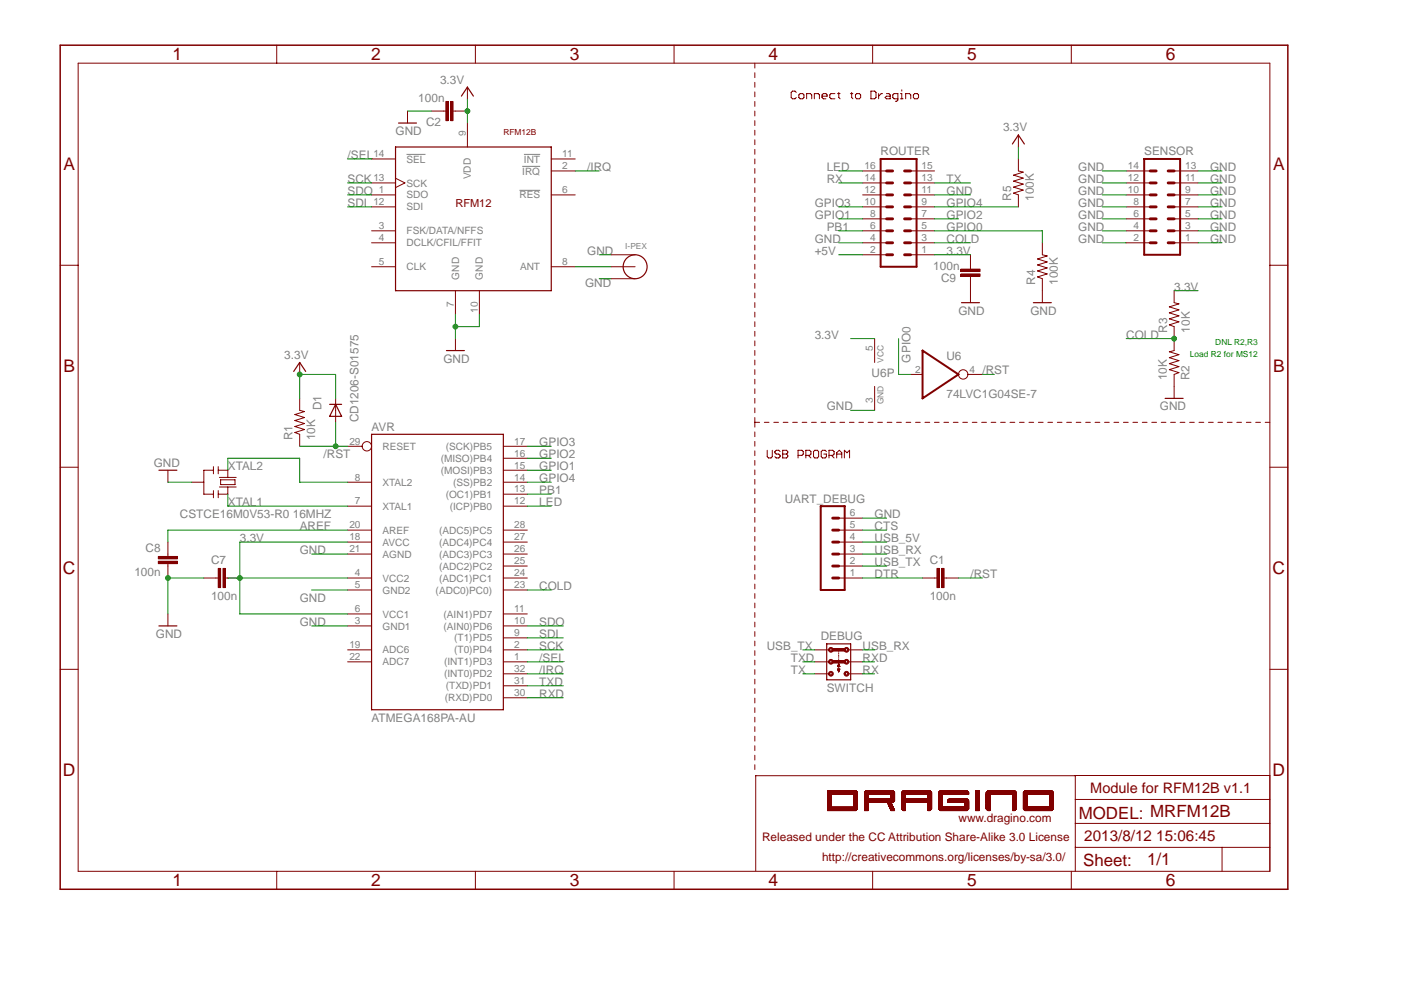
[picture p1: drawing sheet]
<svg xmlns="http://www.w3.org/2000/svg" width="297mm" height="210mm" viewBox="0 0 297 210" stroke-linecap="round" stroke-linejoin="round" font-family="sans-serif">
<path d="M86.2 32.7h4M110.7 35.3h3.8M111.1 32.7h3.4M110.1 40.4h4.4" fill="none" stroke="#808080" stroke-width=".21"/>
<g fill="none" stroke="#800000" stroke-width=".21">
<path d="M16.6 13.4h252.6v171.4h-252.6zM58.7 9.6v3.8M100.8 9.6v3.8M142.9 9.6v3.8M160 13.4v1M160 15.4v1.1M160 17.5v1M160 19.5v1M168.8 19.6l-.3-.3h-.5l-.3 .3v1.1l.3 .3h.5l.3-.3M169.6 19.9h.6l.3 .2v.6l-.3 .3h-.6l-.2-.3v-.6zM177 19.9h-.8l-.3 .2v.6l.3 .3h.8M177.6 19.9h.5"/>
<path d="M177.8 19.6v1.1l.3 .3M180.3 19.9h.5M180.6 19.6v1.1l.2 .3M184.7 19.3h.8l.2 .3v1.1l-.2 .3h-.8zM185 9.6v3.8M186.3 19.9v1.1M187.1 19.9h-.3l-.5 .5M187.9 19.9h.6l.2 .2v.9h-.8l-.2-.3 .2-.3h.8M190.9 19.9h.3v1.1M191.2 19v.3M227.1 9.6v3.8M160 21.5v1.1"/>
<path d="M160 23.6v1M160 25.6v1M160 27.6v1.1M160 29.7v1M160 31.7v1M160 33.7v1.1M160 35.8v1M160 37.8v1M160 39.8v1M171 21v-1.1h.8l.3 .2v.9M172.7 21v-1.1h.8l.2 .2v.9M174.3 20.4h1.1v-.3l-.3-.2h-.5l-.3 .2v.6l.3 .3h.5"/>
<path d="M181.4 20.1l.2-.2h.6l.3 .2v.6l-.3 .3h-.6l-.2-.3zM190.4 21h-.8l-.3-.3v-.6l.3-.2h.8v1.3l-.3 .3h-.3M190.9 21h.6M192 21v-1.1h.8l.3 .2v.9M193.7 20.1l.2-.2h.6l.3 .2v.6l-.3 .3h-.6l-.2-.3zM12.8 56.3h3.8M160 41.8v1.1M160 43.9v1M160 45.9v1M160 47.9v1.1M160 50v1M160 52v1"/>
<path d="M160 54v1.1M160 56v1.1M160 58.1v1M269.2 56.3h3.8M160 60.1v1.1M160 62.1v1.1M160 64.2v1M160 66.2v1M160 68.2v1.1M160 70.3v1M160 72.3v1M160 74.3v1.1"/>
<path d="M160 76.4v1M160 78.4v1M12.8 99.1h3.8M35.6 99.7v2.6M45.3 99v1.5M45.3 99.7h-2.1v5.1h2.1M46.3 99.7h2v1.6M46.3 99v1.5M73.7 94.7h3.1M106.7 99.7h5.1M106.7 97.2h5.1M106.7 94.7h5.1"/>
<path d="M160 89.6h1.1M160 80.4v1M160 82.5v1M160 84.5v1M160 86.5v1M160 88.6v2M160 91.6v1M160 93.6v1M160 95.6v1M160 97.7v1M160 99.7v1M162 89.6h1"/>
<path d="M162.7 95.5v1.4l.2 .2h.6l.2-.2v-1.4M164.1 89.6h1M165.4 95.8l-.3-.3h-.5l-.3 .3v.2l.3 .3h.5l.3 .3v.3l-.3 .2h-.5l-.3-.2M165.9 95.5h.8l.3 .3v.2l-.3 .3 .3 .3v.3l-.3 .2h-.8zM165.9 96.3h.8M166 89.6h1.1M168.1 89.6h1M169.2 96.6h.8l.3-.3v-.5l-.3-.3h-.8v1.6M170.1 89.6h1M170.9 96.6h.8l.2-.3v-.5l-.2-.3h-.8v1.6M171.4 96.6l.5 .5M172.1 89.6h1"/>
<path d="M172.5 95.8l.3-.3h.5l.3 .3v1.1l-.3 .2h-.5l-.3-.2zM174.1 89.6h1M175.2 95.8l-.3-.3h-.5l-.3 .3v1.1l.3 .2h.5l.3-.2v-.6h-.5M175.8 96.6h.8l.2-.3v-.5l-.2-.3h-.8v1.6M176.1 89.6h1M176.3 96.6l.5 .5M177.4 96.3h1.1M177.4 97.1v-1.1l.5-.5 .6 .5v1.1M178.1 89.6h1M179 97.1v-1.6l.6 .5 .5-.5v1.6M180.1 89.6h1M182.1 89.6h1"/>
<path d="M184.1 89.6h1M186.1 89.6h1M188.1 89.6h1M190.1 89.6h1M192.1 89.6h1M194.1 89.6h1M196.1 89.6h1M198.1 89.6h1M200.1 89.6h1M202.1 89.6h1M204.1 89.6h1M206.1 89.6h1"/>
<path d="M208.1 89.6h1M210.1 89.6h1M212.1 89.6h1M214.1 89.6h1.1M216.2 89.6h.9M218.2 89.6h1M220.2 89.6h1M222.2 89.6h1M224.2 89.6h1M226.2 89.6h1M228.2 89.6h1M230.2 89.6h1"/>
<path d="M232.2 89.6h1M234.2 89.6h1M236.2 89.6h1M238.2 89.6h1M240.2 89.6h1M242.2 89.6h1M244.2 89.6h1M246.2 89.6h1M248.2 89.6h1M250.2 89.6h1M252.2 89.6h1M254.2 89.6h1"/>
<path d="M256.2 89.6h1M258.2 89.6h1M260.2 89.6h1M262.2 89.6h1M264.2 89.6h1M266.2 89.6h1M268.2 89.6h1M269.2 99.1h3.8M40.7 102.3h2.5M45.3 104.1v1.5M46.3 104.1v1.5M46.5 103.3h3.6"/>
<path d="M46.5 101.3h3.6M46.8 101.8h3v1h-3zM48.3 103.3v1.5h-2M73.7 102.3h5.1M73.7 117.5h5.1M73.7 115h5.1M73.7 112.4h5.1M73.7 107.4h5.1M106.7 104.8h5.1M106.7 102.3h5.1M106.7 117.5h5.1M106.7 115h5.1"/>
<path d="M106.7 112.4h5.1M106.7 107.4h5.1M160 101.7v1M160 103.7v1M160 105.7v1M160 107.7v1.1M160 109.7v1.1M160 111.8v1M160 113.8v1M160 115.8v1M160 117.8v1.1M160 119.8v1.1"/>
<path d="M45.8 122.6h.5M47.8 122.6h.5M73.7 125.1h5.1M73.7 122.6h5.1M73.7 132.8h5.1M73.7 130.2h5.1M73.7 137.8h5.1M106.7 125.1h5.1M106.7 122.6h5.1M106.7 120.1h5.1M106.7 132.8h5.1M106.7 130.2h5.1"/>
<path d="M106.7 137.8h5.1M106.7 135.3h5.1M160 121.9v1M160 123.9v1M160 125.9v1M160 127.9v1M160 129.9v1.1M160 132v1M160 134v1M160 136v1M160 138v1M12.8 142h3.8"/>
<path d="M73.7 140.4h5.1M106.7 142.9h5.1M106.7 140.4h5.1M106.7 148h5.1M106.7 145.5h5.1M160 140v1M160 142v1M160 144.1v1M160 146.1v1M160 148.1v1M160 150.1v1M160 152.1v1"/>
<path d="M160 154.1v1.1M160 156.1v1.1M160 158.2v1M269.2 142h3.8M160 160.2v1M160 162.2v1M228 179.7h41.2M228 174.6h41.2M228 169.6h41.2M228 164.5h-67.8v20.2M259.1 179.7v5.1M58.7 184.8v3.8"/>
<path d="M100.8 184.8v3.8M142.9 184.8v3.8M185 184.8v3.8M227.1 184.8v3.8M228 184.8v-20.3h41.2v20.3"/>
<circle cx="77.8" cy="94.7" r="1"/>
</g>
<path d="M33.7 99.7h3.8M78.8 92.1h27.9v58.4h-27.9z" fill="none" stroke="#800000" stroke-width=".25"/>
<path d="M12.8 9.6h260.2v179h-260.2z" fill="none" stroke="#800000" stroke-width=".32"/>
<path d="M46.3 120.6h.5v4h-.5z" fill="#800000"/>
<path d="M46.3 120.6h.5v4h-.5z" fill="none" stroke="#800000" stroke-width=".21"/>
<path d="M47.3 120.6h.5v4h-.5z" fill="#800000"/>
<g fill="none" stroke="#800000" stroke-width=".21">
<path d="M78.8 38.8h5.1M78.8 33.7h5.1M83.9 37.8l1.9 1-1.9 1M99.1 26.1v5.1M116.9 36.3h5.1M116.9 33.7h5.1M182.9 38.8h5.1M182.9 36.3h5.1M193.1 38.8h5M193.1 36.3h5M238.8 38.8h5.1M238.8 36.3h5.1"/>
<path d="M248.9 38.8h5.1M248.9 36.3h5.1M78.8 51.5h5.1M78.8 49h5.1M78.8 43.9h5.1M78.8 41.3h5.1M78.8 56.6h5.1M116.9 41.3h5.1M116.9 56.6h5.1M182.9 51.5h5.1M182.9 49h5.1M182.9 46.4h5.1"/>
<path d="M182.9 43.9h5.1M182.9 41.3h5.1M182.9 54h5.1M193.1 51.5h5M193.1 49h5M193.1 46.4h5M193.1 43.9h5M193.1 41.3h5M193.1 54h5M205.8 56.6v.5M205.8 58.6v.5M238.8 51.5h5.1"/>
<path d="M238.8 49h5.1M238.8 46.4h5.1M238.8 43.9h5.1M238.8 41.3h5.1M248.9 51.5h5.1M248.9 49h5.1M248.9 46.4h5.1M248.9 43.9h5.1M248.9 41.3h5.1M96.6 61.7v5M101.6 61.7v5M193.1 79.4h2.5"/>
<path d="M205.2 79.4h3.1M43.2 122.6h2.6M47.3 120.6h.5v4h-.5zM48.3 122.6h2.5M175.4 169.4h.8M175.4 170.2h.8M175.4 171.5h6.4M175.4 171.4h6.4M175.4 171.3h6.4M175.4 171.2h6.4M175.4 171.1h.8M175.4 171h.8"/>
<path d="M175.4 170.9h.8M175.4 170.8h.8M175.4 170.7h.8M175.4 170.6h.8M175.4 170.5h.8M175.4 170.4h.8M175.4 170.3h.8M175.4 170.1h.8M175.4 170h.8M175.4 169.9h.8M175.4 169.8h.8M175.4 169.7h.8"/>
<path d="M175.4 169.6h.8M175.4 169.5h.8M175.4 169.3h.8M175.4 169.2h.8M175.4 169.1h.8M175.4 169h.8M175.4 168.9h.8M175.4 168.8h.8M175.4 168.7h.8M175.4 168.6h.8M175.4 168.5h.8M175.4 168.4h6.4"/>
<path d="M175.4 168.3h6.4M175.4 168.2h6.4M175.4 168.1h6.4M175.4 168h6.4M175.4 168h6.3M175.4 167.9h6.3M175.4 167.9h6.2M175.4 167.8h6.2M175.4 167.7l6.1 .1M175.5 171.1l.7 .1zM175.9 171.1v.1M176.1 171.1v.1"/>
<path d="M176.2 168.5v2.7M181.1 169.4h.7M181.1 170.2h.7M181.1 171.1h.7M181.1 171h.7M181.1 170.9h.7M181.1 170.8h.7M181.1 170.7h.7M181.1 170.6h.7M181.1 170.5h.7M181.1 170.4h.7M181.1 170.3h.7"/>
<path d="M181.1 170.1h.7M181.1 170h.7M181.1 169.9h.7M181.1 169.8h.7M181.1 169.7h.7M181.1 169.6h.7M181.1 169.5h.7M181.1 169.3h.7M181.1 169.2h.7M181.1 169.1h.7M181.1 169h.7M181.1 168.9h.7"/>
<path d="M181.1 168.8h.7M181.1 168.7h.7M181.1 168.6h.7M181.1 168.5h.7M181.1 168.5v2.7M181.5 167.7l.3 .4M181.5 167.7h-6.1v4.2h6.1l.3-.3M181.5 171.9h-6.1M181.6 171.8l-6.2 .1M181.6 171.8h-6.2M181.6 171.7h-6.2M181.7 171.7h-6.3"/>
<path d="M181.8 171.6h-6.4M181.8 168.4l-6.4 .1M181.8 168.1v3.5M183.3 169.4h.3M183.3 169.4h.4M183.3 169.4l6.4 .1M183.3 171.9h.8M183.3 171.8h.8M183.3 171.7h.8M183.3 171.6h.8M183.3 171.5h.8M183.3 171.4h.8"/>
<path d="M183.3 171.3h.8M183.3 171.2h.8M183.3 171.1h.8M183.3 171h.8M183.3 170.9h.8M183.3 170.8h.8M183.3 170.7h.8M183.3 170.6h.8M183.3 170.5h.8M183.3 170.4h.8M183.3 170.3h.8M183.3 170.2h.8"/>
<path d="M183.3 169.8h6.4M183.3 169.7h6.4M183.3 169.6h6.4M183.3 169.5h6.4M183.3 169.3h.8M183.3 169.2h.8M183.3 169.1h.8M183.3 169h.8M183.3 168.9h.8M183.3 168.8h.8M183.3 168.7h.8M183.3 168.6h.8"/>
<path d="M183.3 168.5h.8M183.3 168.4h6.4M183.3 168.3h6.4M183.3 168.2h6.4M183.3 168.1h6.4M183.3 168h6.4M183.4 168h6.2M183.4 167.9h6.1M183.5 167.9h6M183.5 167.8h5.9M183.6 169.4h.3M183.6 169.4h.1"/>
<path d="M183.6 169.4v.1M183.6 167.8h5.8M183.6 169.4h.5M183.9 169.4h.1M184.1 168.5v1M184.1 169.3l-.8 .1M188.2 170.2l.7 1.7h.8l-.8-1.7M188.2 170.2l.8 .1M188.2 170.3h.8M188.3 170.4h.7M188.3 170.5h.7M188.3 170.5h.8"/>
<path d="M188.3 170.6h.8M188.4 170.7h.7M188.4 170.7l.8 .1M188.4 170.8h.8M188.4 170.8l.8 .1M188.5 170.9h.7M188.5 171h.8M188.5 171.1h.8M188.6 171.1h.7M188.6 171.2h.8M188.6 171.2l.8 .1M188.7 171.3h.7"/>
<path d="M188.7 171.3l.7 .1M188.7 171.4h.8M188.7 171.4l.8 .1M188.7 171.5h.8M188.8 171.6h.7M188.8 171.7h.8M188.8 171.8h.8M188.9 171.8h.7M188.9 171.9h.8M188.9 169.4h.8M188.9 168.5v1M188.9 169.3h.8"/>
<path d="M188.9 169.2h.8M188.9 169.1h.8M188.9 169h.8M188.9 168.9h.8M188.9 168.8h.8M188.9 168.7h.8M188.9 168.6h.8M188.9 168.5h.8M189.4 170.1l-6.1 .1M189.5 170.1h-6.2M189.5 170l-6.2 .1M189.6 170h-6.3"/>
<path d="M189.6 169.9h-6.3M189.7 168.1v1.8M189.7 168.1l-.4-.4h-5.7l-.3 .3v3.9h.8v-1.7M189.7 168.4l-6.4 .1M189.7 169.9l-.3 .3h-6.1M189.7 169.9h-6.4M191.2 168.1l.3-.4h5.7l.3 .4M191.2 169.4h.1M191.2 169.4l6.3 .1M191.2 171.6h.7M191.2 171.5h.7M191.2 171.4h.7"/>
<path d="M191.2 171.3h.7M191.2 171.2h.7M191.2 171.1h.7M191.2 171h.7M191.2 170.9h.7M191.2 170.8h.7M191.2 170.7h.7M191.2 170.6h.7M191.2 170.5h.7M191.2 170.4h.7M191.2 170.3h.7M191.2 170.2h.7"/>
<path d="M191.2 170.1h6.3M191.2 170h6.3M191.2 169.9h6.3M191.2 169.8h6.3M191.2 169.7h6.3M191.2 169.6h6.3M191.2 169.5h6.3M191.2 169.3h.7M191.2 169.2h.7M191.2 169.1h.7M191.2 169h.7M191.2 168.9h.7"/>
<path d="M191.2 168.8h.7M191.2 168.7h.7M191.2 168.6h.7M191.2 168.5h.7M191.2 168.4h6.3M191.2 168.3h6.3M191.2 168.2h6.3M191.2 168.1h6.3M191.2 168.1v3.5M191.2 168h6.3M191.2 171.7h.7M191.3 168h6.1"/>
<path d="M191.3 171.7h.6M191.3 167.9h6.1M191.3 171.8h.6M191.4 167.9h5.9M191.4 171.8h.5M191.4 167.8h5.9M191.4 171.9h.5M191.5 167.7l5.7 .1M191.6 169.4h.3h-.6M191.6 169.4h-.4M191.6 169.4h.3M191.6 169.4h.1"/>
<path d="M191.7 169.4h-.2M191.8 169.4h.1M191.9 170.2v1.7h-.4l-.3-.3M191.9 169.3l-.7 .1h.2M191.9 168.5v1M196.8 169.4h.7M196.8 170.2v1.7h.4l.3-.3M196.8 171.5h.7M196.8 171.4h.7M196.8 171.3h.7M196.8 171.2h.7M196.8 171.1h.7"/>
<path d="M196.8 171h.7M196.8 170.9h.7M196.8 170.8h.7M196.8 170.7h.7M196.8 170.6h.7M196.8 170.5h.7M196.8 170.4h.7M196.8 170.3h.7M196.8 170.2h.7M196.8 169.3h.7M196.8 169.2h.7M196.8 169.1h.7"/>
<path d="M196.8 169h.7M196.8 168.9h.7M196.8 168.8h.7M196.8 168.7h.7M196.8 168.6h.7M196.8 168.5h.7M196.8 168.5v1M197.2 171.9h-.4M197.3 171.8l-.5 .1M197.3 171.8h-.5M197.4 171.7h-.6M197.5 171.6h-.7"/>
<path d="M197.5 168.4l-6.3 .1M197.5 170.2h-6.3M197.5 168.1v3.5M199 168.1l.3-.4h5.7l.4 .4M199 169.4h.8M199 171.6l.4 .3h5.6l.4-.3M199 170.2h.8M199 171.6h6.4M199 171.5h6.4M199 171.4h6.4M199 171.3h6.4M199 171.2h6.4"/>
<path d="M199 171.1h.8M199 171h.8M199 170.9h.8M199 170.8h.8M199 170.7h.8M199 170.6h.8M199 170.5h.8M199 170.4h.8M199 170.3h.8M199 170.1h.8M199 170h.8M199 169.9h.8"/>
<path d="M199 169.8h.8M199 169.7h.8M199 169.6h.8M199 169.5h.8M199 169.3h.8M199 169.2h.8M199 169.1h.8M199 169h.8M199 168.9h.8M199 168.8h.8M199 168.7h.8M199 168.6h.8"/>
<path d="M199 168.5h.8M199 168.4h6.4M199 168.3h6.4M199 168.2h6.4M199 168.1h6.4M199 168.1v3.5M199 168h6.4M199 171.6h6.3M199.1 171.7h6.2M199.1 168h6.2M199.1 167.9h6.1M199.2 171.7h6"/>
<path d="M199.2 171.8h6M199.2 167.9h6M199.2 167.8h5.9M199.3 171.8h5.8M199.3 171.9h5.8M199.3 167.8h5.8M199.8 168.5v2.7M200.9 170.1h4.5M200.9 170h4.5M200.9 169.9h4.5M200.9 169.8v.4h4.5M200.9 169.8h4.5"/>
<path d="M200.9 169.7h4.4M201 169.7h4.3M201.1 169.6h4.1M201.2 169.5h3.9M201.2 169.5l-.3 .3M204.6 171.1h.8M204.6 171h.8M204.6 170.9h.8M204.6 170.8h.8M204.6 170.7h.8M204.6 170.6h.8M204.6 170.5h.8"/>
<path d="M204.6 170.4h.8M204.6 170.3h.8M204.6 170.2h.8M204.6 170.2v1M205 169.5l.4 .3M205.4 168.1v.3l-6.4 .1M205.4 169.8v1.8M206.9 167.7h.7v4.2h-.7zM206.9 169.4h.7M206.9 168.4h.7M206.9 170.2h.7M206.9 171.9h.7"/>
<path d="M206.9 171.8h.7M206.9 171.7h.7M206.9 171.6h.7M206.9 171.5h.7M206.9 171.4h.7M206.9 171.3h.7M206.9 171.2h.7M206.9 171.1h.7M206.9 171h.7M206.9 170.9h.7M206.9 170.8h.7M206.9 170.7h.7"/>
<path d="M206.9 170.6h.7M206.9 170.5h.7M206.9 170.4h.7M206.9 170.3h.7M206.9 170.1h.7M206.9 170h.7M206.9 169.9h.7M206.9 169.8h.7M206.9 169.7h.7M206.9 169.6h.7M206.9 169.5h.7M206.9 169.3h.7"/>
<path d="M206.9 169.2h.7M206.9 169.1h.7M206.9 169h.7M206.9 168.9h.7M206.9 168.8h.7M206.9 168.7h.7M206.9 168.6h.7M206.9 168.5h.7M206.9 168.3h.7M206.9 168.2h.7M206.9 168.1h.7M206.9 168h.7"/>
<path d="M206.9 167.9h.7M206.9 167.8h.7M206.9 167.7h.7M209.1 169.4h.8M209.1 170.2h.8M209.1 171.6h.8M209.1 171.5h.8M209.1 171.4h.8M209.1 171.3h.8M209.1 171.2h.8M209.1 171.1h.8M209.1 171h.8"/>
<path d="M209.1 170.9h.8M209.1 170.8h.8M209.1 170.7h.8M209.1 170.6h.8M209.1 170.5h.8M209.1 170.4h.8M209.1 170.3h.8M209.1 170.1h.8M209.1 170h.8M209.1 169.9h.8M209.1 169.8h.8M209.1 169.7h.8"/>
<path d="M209.1 169.6h.8M209.1 169.5h.8M209.1 169.3h.8M209.1 169.2h.8M209.1 169.1h.8M209.1 169h.8M209.1 168.9h.8M209.1 168.8h.8M209.1 168.7h.8M209.1 168.6h.8M209.1 168.5h.8M209.1 168.4h6.4"/>
<path d="M209.1 168.3h6.4M209.1 168.2h6.4M209.1 168.1h6.4M209.1 168.1v3.5M209.1 168h6.4M209.2 171.7h.7M209.2 168h6.2M209.3 171.7h.6M209.3 167.9h6M209.3 171.8h.6M209.4 171.8h.5M209.4 167.8h5.8"/>
<path d="M209.4 171.9h.5M209.4 167.7l5.8 .1M209.4 167.7h5.7l.4 .4M209.5 167.7l-.4 .4M209.9 168.5v3.4h-.4l-.4-.3M214.7 169.4h.8M214.7 168.5v3.4h.4l.4-.3M214.7 170.2h.8M214.7 171.5h.8M214.7 171.4h.8M214.7 171.3h.8M214.7 171.2h.8"/>
<path d="M214.7 171.1h.8M214.7 171h.8M214.7 170.9h.8M214.7 170.8h.8M214.7 170.7h.8M214.7 170.6h.8M214.7 170.5h.8M214.7 170.4h.8M214.7 170.3h.8M214.7 170.1h.8M214.7 170h.8M214.7 169.9h.8"/>
<path d="M214.7 169.8h.8M214.7 169.7h.8M214.7 169.6h.8M214.7 169.5h.8M214.7 169.3h.8M214.7 169.2h.8M214.7 169.1h.8M214.7 169h.8M214.7 168.9h.8M214.7 168.8h.8M214.7 168.7h.8M214.7 168.6h.8"/>
<path d="M214.7 168.5h.8M215.2 171.9h-.5M215.2 171.8l-.5 .1M215.3 171.8h-.6M215.3 171.7h-.6M215.4 171.7h-.7M215.4 171.6h-.7M215.5 168.4l-6.4 .1M215.5 171.6h-.8M215.5 168.1v3.5M217 171.1h.4M217 168l.3-.3h5.7l.3 .4"/>
<path d="M217 169.4h.7M217 170.2h.7M217 171.5h6.3M217 171.4h6.3M217 171.3h6.3M217 171.2h6.3M217 171h.7M217 170.9h.7M217 170.8h.7M217 170.7h.7M217 170.6h.7M217 170.5h.7"/>
<path d="M217 170.4h.7M217 170.3h.7M217 170.1h.7M217 170h.7M217 169.9h.7M217 169.8h.7M217 169.7h.7M217 169.6h.7M217 169.5h.7M217 169.3h.7M217 169.2h.7M217 169.1h.7"/>
<path d="M217 169h.7M217 168.9h.7M217 168.8h.7M217 168.7h.7M217 168.6h.7M217 168.5h.7M217 168.4h6.3M217 168.3h6.3M217 168.2h6.3M217 168.1h6.3M217 168h6.3M217 168v3.6"/>
<path d="M217 171.6h6.3M217 171.7h6.2M217 168h6.2M217.1 167.9h6.1M217.1 171.7h6.1M217.1 171.8h6M217.1 167.9h6M217.2 167.8h5.9M217.2 171.8h5.9M217.3 171.9h5.7M217.3 167.8h5.7M217.4 171.1h.3"/>
<path d="M217.4 171.1h.1M217.5 171.1h.2M217.5 171.1h-.5l.7 .1M217.5 171.1h.1M217.7 168.5v2.7M222.6 169.4h.7M222.6 170.2h.7M222.6 171.1h.7M222.6 171h.7M222.6 170.9h.7M222.6 170.8h.7M222.6 170.7h.7"/>
<path d="M222.6 170.6h.7M222.6 170.5h.7M222.6 170.4h.7M222.6 170.3h.7M222.6 170.1h.7M222.6 170h.7M222.6 169.9h.7M222.6 169.8h.7M222.6 169.7h.7M222.6 169.6h.7M222.6 169.5h.7M222.6 169.3h.7"/>
<path d="M222.6 169.2h.7M222.6 169.1h.7M222.6 169h.7M222.6 168.9h.7M222.6 168.8h.7M222.6 168.7h.7M222.6 168.6h.7M222.6 168.5h.7M222.6 168.5v2.7M223.3 168.4l-6.3 .1M223.3 171.6l-.3 .3h-5.7l-.3-.3M223.3 171.6h-6.3"/>
<path d="M223.3 168.1v3.5"/>
<circle cx="204.2" cy="79.4" r="1"/>
</g>
<path d="M186.7 33.7h7.6v22.9h-7.6zM242.6 33.7h7.6v20.3h-7.6zM195.6 74.4l7.6 5-7.6 5.1z" fill="none" stroke="#800000" stroke-width=".42"/>
<g fill="none" stroke="#800000" stroke-width=".61">
<path d="M188 38.8h1.2M188 36.3h1.2M191.8 38.8h1.3M191.8 36.3h1.3M243.9 38.8h1.2M243.9 36.3h1.2M247.7 38.8h1.2M247.7 36.3h1.2M188 46.4h1.2M188 49h1.2M188 51.5h1.2M188 41.3h1.2"/>
<path d="M188 43.9h1.2M188 54h1.2M191.8 46.4h1.3M191.8 49h1.3M191.8 51.5h1.3M191.8 41.3h1.3M191.8 43.9h1.3M191.8 54h1.3M243.9 46.4h1.2M243.9 49h1.2M243.9 51.5h1.2M243.9 41.3h1.2"/>
<path d="M243.9 43.9h1.2M247.7 46.4h1.2M247.7 49h1.2M247.7 51.5h1.2M247.7 41.3h1.2M247.7 43.9h1.2"/>
</g>
<path d="M83.9 31.2h33v30.5h-33z" fill="none" stroke="#800000" stroke-width=".25"/>
<path d="M203.7 57.1h4.1v.5h-4.1z" fill="#800000"/>
<path d="M203.7 57.1h4.1v.5h-4.1z" fill="none" stroke="#800000" stroke-width=".21"/>
<path d="M203.7 58.1h4.1v.5h-4.1z" fill="#800000"/>
<path d="M215.9 33.7v2.6l1 .2-2 .6 2 .7-2 .6 2 .7-2 .6 2 .6-2 .7 1 .3v2.6M215.9 28.6v2.6M203.7 58.1h4.1v.5h-4.1zM205.8 54v2.6M205.8 59.1v5.1M221 51.5v2.5l1 .3-2 .6 2 .7-2 .6 2 .6-2 .7 2 .6-2 .6 1 .4v5.1M96.6 71.8v2.6M185.4 71.8v5.1M185.4 82v5M35.6 117.5v.5M35.6 119.5v.6M35.6 130.2v2.6" fill="none" stroke="#800000" stroke-width=".21"/>
<path d="M214.6 30.5l1.3-1.9 1.3 1.9M94.7 74.4h3.8M203.9 64.2h3.8M219.1 64.2h3.8M33.7 132.8h3.8" fill="none" stroke="#800000" stroke-width=".25"/>
<path d="M33.6 119h4v.5h-4z" fill="#800000"/>
<path d="M33.6 119h4v.5h-4z" fill="none" stroke="#800000" stroke-width=".21"/>
<path d="M33.6 118h4v.5h-4z" fill="#800000"/>
<g fill="none" stroke="#800000" stroke-width=".21">
<path d="M33.6 118h4v.5h-4zM35.6 115v2.5M35.6 120.1v2.5M175.4 137.8h.4M177.8 138.2v.1M177.8 138.6v.1M177.8 139v.2M177.8 139.5v.1M177.8 139.9v.1M179.8 137.8h.4M175.4 140.4h.4M175.4 142.9h.4"/>
<path d="M177.8 140.8v1.6M179.8 140.4h.4M179.8 142.9h.4"/>
</g>
<path d="M175.3 136.6h5.1v7.6h-5.1z" fill="none" stroke="#800000" stroke-width=".25"/>
<path d="M179.2 137.4a.51 .51 0 0 1 .7 .2 .51 .51 0 0 1-.3 .7 .51 .51 0 0 1-.6-.5h.2a.26 .26 0 0 1 .4-.2 .26 .26 0 0 1 .1 .4 .26 .26 0 0 1-.5-.1l-.2-.1z" fill-rule="evenodd" fill="#800000"/>
<path d="M179.2 137.4a.51 .51 0 0 1 .7 .2 .51 .51 0 0 1-.3 .7 .51 .51 0 0 1-.6-.5h.2a.26 .26 0 0 1 .4-.2 .26 .26 0 0 1 .1 .4 .26 .26 0 0 1-.5-.1l-.2-.1z" fill="none" stroke="#800000" stroke-width=".21"/>
<path d="M179.2 140a.51 .51 0 0 1 .7 .1 .51 .51 0 0 1-.3 .8 .51 .51 0 0 1-.6-.5h.2a.26 .26 0 0 1 .4-.3 .26 .26 0 0 1 .1 .5 .26 .26 0 0 1-.5-.1l-.2-.1z" fill-rule="evenodd" fill="#800000"/>
<path d="M179.2 140a.51 .51 0 0 1 .7 .1 .51 .51 0 0 1-.3 .8 .51 .51 0 0 1-.6-.5h.2a.26 .26 0 0 1 .4-.3 .26 .26 0 0 1 .1 .5 .26 .26 0 0 1-.5-.1l-.2-.1z" fill="none" stroke="#800000" stroke-width=".21"/>
<path d="M179.2 142.5a.51 .51 0 0 1 .7 .2 .51 .51 0 0 1-.3 .7 .51 .51 0 0 1-.6-.5h.2a.26 .26 0 0 1 .4-.2 .26 .26 0 0 1 .1 .4 .26 .26 0 0 1-.5-.1l-.2-.1z" fill-rule="evenodd" fill="#800000"/>
<path d="M179.2 142.5a.51 .51 0 0 1 .7 .2 .51 .51 0 0 1-.3 .7 .51 .51 0 0 1-.6-.5h.2a.26 .26 0 0 1 .4-.2 .26 .26 0 0 1 .1 .4 .26 .26 0 0 1-.5-.1l-.2-.1z" fill="none" stroke="#800000" stroke-width=".21"/>
<path d="M175.8 137.4a.51 .51 0 0 1 .8 .2 .51 .51 0 0 1-.3 .7 .51 .51 0 0 1-.6-.5h.2a.26 .26 0 0 1 .4-.2 .26 .26 0 0 1 .1 .4 .26 .26 0 0 1-.5-.1l-.2-.1z" fill-rule="evenodd" fill="#800000"/>
<path d="M175.8 137.4a.51 .51 0 0 1 .8 .2 .51 .51 0 0 1-.3 .7 .51 .51 0 0 1-.6-.5h.2a.26 .26 0 0 1 .4-.2 .26 .26 0 0 1 .1 .4 .26 .26 0 0 1-.5-.1l-.2-.1z" fill="none" stroke="#800000" stroke-width=".21"/>
<path d="M175.8 140a.51 .51 0 0 1 .8 .1 .51 .51 0 0 1-.3 .8 .51 .51 0 0 1-.6-.5h.2a.26 .26 0 0 1 .4-.3 .26 .26 0 0 1 .1 .5 .26 .26 0 0 1-.5-.1l-.2-.1z" fill-rule="evenodd" fill="#800000"/>
<path d="M175.8 140a.51 .51 0 0 1 .8 .1 .51 .51 0 0 1-.3 .8 .51 .51 0 0 1-.6-.5h.2a.26 .26 0 0 1 .4-.3 .26 .26 0 0 1 .1 .5 .26 .26 0 0 1-.5-.1l-.2-.1z" fill="none" stroke="#800000" stroke-width=".21"/>
<path d="M175.8 142.5a.51 .51 0 0 1 .8 .2 .51 .51 0 0 1-.3 .7 .51 .51 0 0 1-.6-.5h.2a.26 .26 0 0 1 .4-.2 .26 .26 0 0 1 .1 .4 .26 .26 0 0 1-.5-.1l-.2-.1z" fill-rule="evenodd" fill="#800000"/>
<path d="M175.8 142.5a.51 .51 0 0 1 .8 .2 .51 .51 0 0 1-.3 .7 .51 .51 0 0 1-.6-.5h.2a.26 .26 0 0 1 .4-.2 .26 .26 0 0 1 .1 .4 .26 .26 0 0 1-.5-.1l-.2-.1z" fill="none" stroke="#800000" stroke-width=".21"/>
<path d="M176.4 137.6h2.8v.5h-2.8z" fill="#800000"/>
<path d="M176.4 137.6h2.8v.5h-2.8z" fill="none" stroke="#800000" stroke-width=".21"/>
<path d="M176.4 140.1h2.8v.5h-2.8z" fill="#800000"/>
<g fill="none" stroke="#800000" stroke-width=".21">
<path d="M177.8 117.5h5.1M177.8 115h5.1M177.8 112.4h5.1M177.8 109.9h5.1M172.7 137.8h2.6M177.8 122.6h5.1M177.8 120.1h5.1M180.4 137.8h2.5M198.1 122.6h.5M200.2 122.6h.5M172.7 140.4h2.6M172.7 142.9h2.6"/>
<path d="M176.4 140.1h2.8v.5h-2.8zM177.6 141.9h.5l-.3 .6zM177.6 141.4h.5M177.6 142h.5M177.6 141.2h.4M177.6 142.1h.4M177.7 141.1h.3M177.7 142.2h.2M177.7 141h.2M177.7 142.3h.2M177.8 140.9h.1M177.8 142.5h.1"/>
<path d="M177.8 140.8l.3 .6h-.5zM177.8 140.8h.1M180.4 140.4h2.5M180.4 142.9h2.5"/>
</g>
<path d="M174 107.4h5.1v17.7h-5.1z" fill="none" stroke="#800000" stroke-width=".42"/>
<path d="M176.5 117.5h1.3M176.5 112.4h1.3M176.5 115h1.3M176.5 109.9h1.3M176.5 120.1h1.3M176.5 122.6h1.3" fill="none" stroke="#800000" stroke-width=".61"/>
<path d="M198.6 120.6h.6v4h-.6z" fill="#800000"/>
<path d="M198.6 120.6h.6v4h-.6z" fill="none" stroke="#800000" stroke-width=".21"/>
<path d="M199.7 120.6h.5v4h-.5z" fill="#800000"/>
<path d="M94 23.6h.5M96.1 23.6h.5M129.6 56.6h5.1M129.6 59.1h5.1M129.6 54h5.1M63.5 76.9v2.5M248.9 71.8v2.6l-1 .2 2.1 .6-2.1 .7 2.1 .6-2.1 .6 2.1 .7-2.1 .6 2.1 .6-1.1 .4v5.1M63.5 84.5v2.5l1.1 .3-2.1 .6 2.1 .7-2.1 .6 2.1 .6-2.1 .7 2.1 .6-2.1 .6 1 .4v2.6M71.2 84.5v5.1M195.6 122.6h2.5M199.7 120.6h.5v4h-.5zM200.7 122.6h2.5" fill="none" stroke="#800000" stroke-width=".21"/>
<g fill="none" stroke="#800000" stroke-width=".25">
<path d="M62.3 78.8l1.2-1.9 1.3 1.9M69.9 85.8h2.5M71.2 85.8l1.2 2.5h-2.5zM247 84.5h3.8"/>
<circle cx="134.7" cy="56.6" r="2.54"/>
</g>
<path d="M94.5 21.5h.5v4.1h-.5z" fill="#800000"/>
<path d="M94.5 21.5h.5v4.1h-.5z" fill="none" stroke="#800000" stroke-width=".21"/>
<path d="M95.5 21.5h.6v4.1h-.6z" fill="#800000"/>
<path d="M99.1 18.5v2.5M86.4 23.6v2.5M91.5 23.6h2.5M95.5 21.5h.6v4.1h-.6zM96.6 23.6h2.5M248.9 61.7v2.5l1.1 .3-2.1 .6 2.1 .6-2.1 .7 2.1 .6-2.1 .6 2.1 .7-2.1 .6 1 .4v2.5" fill="none" stroke="#800000" stroke-width=".21"/>
<path d="M84.5 26.1h3.8M97.8 20.4l1.3-1.9 1.3 1.9" fill="none" stroke="#800000" stroke-width=".25"/>
<path d="M177.8 51.5h5.1M198.1 41.3h7.7M233.7 51.5h5.1M254 51.5h5.1M96.6 66.7v5.1M101.6 66.7v2.6h-5M35.6 102.3h5.1M66.1 125.1h7.6" fill="none" stroke="#008000" stroke-width=".21"/>
<circle cx="96.6" cy="69.3" r=".51" fill="#008000"/>
<g fill="none" stroke="#008000" stroke-width=".21">
<path d="M43.2 122.6h-7.6v7.6"/>
<circle cx="96.6" cy="69.3" r=".51"/>
</g>
<circle cx="35.6" cy="122.6" r=".51" fill="#008000"/>
<g fill="none" stroke="#008000" stroke-width=".21">
<path d="M86.4 23.6h5.1M99.1 21v5.1M233.7 36.3h5.1M233.7 38.8h5.1M254 36.3h5.1M254 38.8h5.1M127 54h2.6M127 59.1h2.6M198.1 54h7.7M233.7 41.3h5.1M233.7 43.9h5.1M233.7 46.4h5.1"/>
<path d="M233.7 49h5.1M254 41.3h5.1M254 43.9h5.1M254 46.4h5.1M254 49h5.1M180.4 87h5M66.1 117.5h7.6M73.7 112.4h-38.1v2.6M182.9 109.9h5.1M66.1 132.8h7.6"/>
<circle cx="35.6" cy="122.6" r=".51"/>
</g>
<circle cx="99.1" cy="23.6" r=".51" fill="#008000"/>
<g fill="none" stroke="#008000" stroke-width=".21">
<path d="M215.9 31.2v2.5M73.7 115h-22.9v15.2h22.9"/>
<circle cx="99.1" cy="23.6" r=".51"/>
</g>
<circle cx="50.8" cy="122.6" r=".51" fill="#008000"/>
<g fill="none" stroke="#008000" stroke-width=".21">
<path d="M180.4 71.8h5M63.5 84.5v-5.1h7.7v5.1"/>
<circle cx="50.8" cy="122.6" r=".51"/>
</g>
<circle cx="63.5" cy="79.4" r=".51" fill="#008000"/>
<g fill="none" stroke="#008000" stroke-width=".21">
<path d="M177.8 38.8h5.1M198.1 38.8h7.7M177.8 46.4h5.1M177.8 43.9h5.1M198.1 46.4h5.1M198.1 49h22.9v2.5M198.1 43.9h17.8M198.1 51.5h7.7M190.5 71.8v7.6h2.6M238.8 71.8h10.1M248.9 61.7h5.1M48.3 99.7v-2.5h15.2v5.1h10.2"/>
<path d="M111.8 97.2h5.1M111.8 99.7h5.1M111.8 94.7h5.1M48.3 104.8v2.6h25.4M111.8 102.3h5.1M48.3 122.6h25.4M111.8 125.1h5.1M170.2 142.9h2.5M182.9 142.9h2.5"/>
<circle cx="63.5" cy="79.4" r=".51"/>
</g>
<circle cx="248.9" cy="71.8" r=".51" fill="#008000"/>
<g fill="none" stroke="#008000" stroke-width=".21">
<path d="M177.8 36.3h5.1M177.8 54h5.1M177.8 49h5.1M208.3 79.4h2.5M63.5 94.7h10.2M71.2 89.6v5.1M111.8 107.4h5.1M111.8 104.8h5.1"/>
<circle cx="248.9" cy="71.8" r=".51"/>
</g>
<circle cx="71.2" cy="94.7" r=".51" fill="#008000"/>
<g fill="none" stroke="#008000" stroke-width=".21">
<path d="M73.7 33.7h5.1M73.7 38.8h5.1M122 36.3h5M73.7 41.3h5.1M73.7 43.9h5.1M122 56.6h7.6M182.9 112.4h5.1M182.9 115h5.1M182.9 117.5h5.1M111.8 132.8h7.6M111.8 135.3h7.6M111.8 137.8h7.6"/>
<path d="M170.2 137.8h2.5M182.9 122.6h12.7M182.9 137.8h2.5M182.9 120.1h5.1M203.2 122.6h5.1M111.8 142.9h7.6M111.8 140.4h7.6M111.8 145.5h7.6M111.8 148h7.6M170.2 140.4h2.5M182.9 140.4h2.5"/>
<circle cx="71.2" cy="94.7" r=".51"/>
</g>
<g font-size="3.7" fill="#800000">
<text x="36.6" y="12.8">1</text>
<text x="78.7" y="12.8">2</text>
<text x="120.8" y="12.8">3</text>
<text x="162.9" y="12.8">4</text>
<text x="205.1" y="12.8">5</text>
<text x="247.2" y="12.8">6</text>
<text x="13.4" y="36.1">A</text>
<text x="269.9" y="36.1">A</text>
<text x="13.4" y="79">B</text>
<text x="269.9" y="79">B</text>
<text x="13.3" y="121.8">C</text>
<text x="269.8" y="121.8">C</text>
<text x="13.3" y="164.7">D</text>
<text x="269.8" y="164.7">D</text>
<text x="36.6" y="188">1</text>
<text x="78.7" y="188">2</text>
<text x="120.8" y="188">3</text>
<text x="162.9" y="188">4</text>
<text x="205.1" y="188">5</text>
<text x="247.2" y="188">6</text>
</g>
<g font-size="3.6" fill="#800000">
<text x="228.7" y="173.6">MODEL: MRFM12B</text>
<text x="229.6" y="183.7">Sheet:</text>
<text x="243.2" y="183.5">1/1</text>
</g>
<text font-size="3.2" fill="#800000" x="229.9" y="178.5">2013/8/12 15:06:45</text>
<text font-size="3.1" fill="#800000" x="231.2" y="168.3">Module for RFM12B v1.1</text>
<g font-size="2.5" fill="#808080">
<text x="93.3" y="17.7">3.3V</text>
<text x="88.7" y="21.7">100n</text>
<text x="83.9" y="28.6">GND</text>
<text x="90.3" y="26.7">C2</text>
<text x="212.7" y="27.9">3.3V</text>
<text x="73.7" y="33.7">/SEL</text>
<text x="186.7" y="33">ROUTER</text>
<text x="242.6" y="33">SENSOR</text>
<text x="73.7" y="38.8">SCK</text>
<text x="73.7" y="41.3">SDO</text>
<text x="124.5" y="36.3">/IRQ</text>
<text x="175.3" y="36.3">LED</text>
<text x="175.3" y="38.8">RX</text>
<text x="200.7" y="41.3">GND</text>
<text x="200.7" y="38.8">TX</text>
<text x="228.6" y="36.3">GND</text>
<text x="228.6" y="38.8">GND</text>
<text x="228.6" y="41.3">GND</text>
<text x="256.6" y="36.3">GND</text>
<text x="256.6" y="38.8">GND</text>
<text x="256.6" y="41.3">GND</text>
<text x="73.7" y="43.9">SDI</text>
<text x="172.7" y="43.9">GPIO3</text>
<text x="172.7" y="46.4">GPIO1</text>
<text x="200.7" y="46.4">GPIO2</text>
<text x="200.7" y="43.9">GPIO4</text>
<text x="214.4" y="42.6" transform="rotate(-90 214.4 42.6)">R5</text>
<text x="219.2" y="42.6" transform="rotate(-90 219.2 42.6)">100K</text>
<text x="228.6" y="43.9">GND</text>
<text x="228.6" y="46.4">GND</text>
<text x="256.6" y="43.9">GND</text>
<text x="256.6" y="46.4">GND</text>
<text x="172.7" y="51.5">GND</text>
<text x="175.3" y="49">PB1</text>
<text x="200.7" y="51.5">COLD</text>
<text x="200.7" y="49">GPIO0</text>
<text x="228.6" y="51.5">GND</text>
<text x="228.6" y="49">GND</text>
<text x="256.6" y="51.5">GND</text>
<text x="256.6" y="49">GND</text>
<text x="124.5" y="54">GND</text>
<text x="172.7" y="54">+5V</text>
<text x="197.9" y="57.2">100n</text>
<text x="199.5" y="59.8">C9</text>
<text x="200.7" y="54">3.3V</text>
<text x="124" y="60.9">GND</text>
<text x="219.5" y="60.4" transform="rotate(-90 219.5 60.4)">R4</text>
<text x="224.3" y="60.4" transform="rotate(-90 224.3 60.4)">100K</text>
<text x="248.9" y="61.7">3.3V</text>
<text x="172.7" y="71.8">3.3V</text>
<text x="203.2" y="66.7">GND</text>
<text x="218.5" y="66.7">GND</text>
<text x="238.8" y="71.8">COLD</text>
<text x="247.4" y="70.5" transform="rotate(-90 247.4 70.5)">R3</text>
<text x="252.2" y="70.5" transform="rotate(-90 252.2 70.5)">10K</text>
<text x="60.3" y="76.1">3.3V</text>
<text x="94" y="76.9">GND</text>
<text x="193.1" y="76.9" transform="rotate(-90 193.1 76.9)">GPIO0</text>
<text x="200.7" y="76.3">U6</text>
<text x="184.8" y="80.1">U6P</text>
<text x="208.3" y="79.4">/RST</text>
<text x="247.4" y="80.7" transform="rotate(-90 247.4 80.7)">10K</text>
<text x="252.2" y="80.7" transform="rotate(-90 252.2 80.7)">R2</text>
<text x="68.1" y="87" transform="rotate(-90 68.1 87)">D1</text>
<text x="76" y="89.6" transform="rotate(-90 76 89.6)">CD1206-S01575</text>
<text x="175.3" y="87">GND</text>
<text x="200.7" y="84.5">74LVC1G04SE-7</text>
<text x="245.9" y="87">GND</text>
<text x="62" y="93.4" transform="rotate(-90 62 93.4)">R1</text>
<text x="66.8" y="93.4" transform="rotate(-90 66.8 93.4)">10K</text>
<text x="78.8" y="91.4">AVR</text>
<text x="114.3" y="94.7">GPIO3</text>
<text x="32.6" y="99">GND</text>
<text x="48.3" y="99.7">XTAL2</text>
<text x="68.6" y="97.2">/RST</text>
<text x="114.3" y="97.2">GPIO2</text>
<text x="114.3" y="99.7">GPIO1</text>
<text x="48.3" y="107.4">XTAL1</text>
<text x="114.3" y="107.4">LED</text>
<text x="114.3" y="104.8">PB1</text>
<text x="114.3" y="102.3">GPIO4</text>
<text x="166.4" y="106.6">UART_DEBUG</text>
<text x="38.1" y="109.9">CSTCE16M0V53-R0 16MHZ</text>
<text x="63.5" y="112.4">AREF</text>
<text x="185.4" y="112.4">CTS</text>
<text x="185.4" y="109.9">GND</text>
<text x="30.9" y="117.1">C8</text>
<text x="44.7" y="119.7">C7</text>
<text x="50.8" y="115">3.3V</text>
<text x="63.5" y="117.5">GND</text>
<text x="185.4" y="115">USB_5V</text>
<text x="185.4" y="117.5">USB_RX</text>
<text x="197.1" y="119.7">C1</text>
<text x="28.5" y="122.2">100n</text>
<text x="114.3" y="125.1">COLD</text>
<text x="185.4" y="120.1">USB_TX</text>
<text x="185.4" y="122.6">DTR</text>
<text x="205.8" y="122.6">/RST</text>
<text x="44.7" y="127.3">100n</text>
<text x="63.5" y="127.7">GND</text>
<text x="197.1" y="127.3">100n</text>
<text x="33.1" y="135.3">GND</text>
<text x="63.5" y="132.8">GND</text>
<text x="114.3" y="132.8">SDO</text>
<text x="114.3" y="135.3">SDI</text>
<text x="114.3" y="137.8">SCK</text>
<text x="162.6" y="137.8">USB_TX</text>
<text x="174" y="135.8">DEBUG</text>
<text x="182.9" y="137.8">USB_RX</text>
<text x="114.3" y="142.9">/IRQ</text>
<text x="114.3" y="140.4">/SEL</text>
<text x="167.7" y="140.4">TXD</text>
<text x="167.7" y="142.9">TX</text>
<text x="182.9" y="140.4">RXD</text>
<text x="182.9" y="142.9">RX</text>
<text x="114.3" y="145.5">TXD</text>
<text x="114.3" y="148">RXD</text>
<text x="175.3" y="146.7">SWITCH</text>
<text x="78.8" y="153.1">ATMEGA168PA-AU</text>
</g>
<g font-size="2.5" fill="#800000">
<text x="161.6" y="178.5">Released under the CC Attribution Share-Alike 3.0 License</text>
<text x="203.2" y="174.4">www.dragino.com</text>
<text x="174.3" y="182.5">http://creativecommons.org/licenses/by-sa/3.0/</text>
</g>
<text font-size="2.3" fill="#800000" x="96.6" y="43.9">RFM12</text>
<g font-size="2.1" fill="#808080">
<text x="98.7" y="28.9" transform="rotate(-90 98.7 28.9)">9</text>
<text x="79.2" y="33.4">14</text>
<text x="86.2" y="34.5">SEL</text>
<text x="111.1" y="34.5">INT</text>
<text x="119.2" y="33.4">11</text>
<text x="119.2" y="35.9">2</text>
<text x="183.3" y="35.9">16</text>
<text x="195.4" y="35.9">15</text>
<text x="239.1" y="35.9">14</text>
<text x="251.3" y="35.9">13</text>
<text x="79.2" y="38.4">13</text>
<text x="80.3" y="41">1</text>
<text x="86.2" y="39.6">SCK</text>
<text x="99.9" y="38" transform="rotate(-90 99.9 38)">VDD</text>
<text x="110.7" y="37">IRQ</text>
<text x="119.2" y="41">6</text>
<text x="183.3" y="41">12</text>
<text x="183.3" y="38.4">14</text>
<text x="195.4" y="41">11</text>
<text x="195.4" y="38.4">13</text>
<text x="239.1" y="41">10</text>
<text x="239.1" y="38.4">12</text>
<text x="251.3" y="41">9</text>
<text x="251.3" y="38.4">11</text>
<text x="79.2" y="43.5">12</text>
<text x="86.2" y="44.6">SDI</text>
<text x="86.2" y="42.1">SDO</text>
<text x="110.1" y="42.1">RES</text>
<text x="183.3" y="43.5">10</text>
<text x="184.5" y="46.1">8</text>
<text x="195.4" y="46.1">7</text>
<text x="195.4" y="43.5">9</text>
<text x="240.3" y="46.1">6</text>
<text x="240.3" y="43.5">8</text>
<text x="251.3" y="46.1">5</text>
<text x="251.3" y="43.5">7</text>
<text x="80.3" y="51.1">4</text>
<text x="80.3" y="48.6">3</text>
<text x="86.2" y="52.3">DCLK/CFIL/FFIT</text>
<text x="86.2" y="49.7">FSK/DATA/NFFS</text>
<text x="184.5" y="53.7">2</text>
<text x="184.5" y="51.1">4</text>
<text x="184.5" y="48.6">6</text>
<text x="195.4" y="53.7">1</text>
<text x="195.4" y="51.1">3</text>
<text x="195.4" y="48.6">5</text>
<text x="240.3" y="51.1">2</text>
<text x="240.3" y="48.6">4</text>
<text x="251.3" y="51.1">1</text>
<text x="251.3" y="48.6">3</text>
<text x="80.3" y="56.2">5</text>
<text x="86.2" y="57.3">CLK</text>
<text x="97.3" y="59.3" transform="rotate(-90 97.3 59.3)">GND</text>
<text x="102.4" y="59.3" transform="rotate(-90 102.4 59.3)">GND</text>
<text x="110.3" y="57.3">ANT</text>
<text x="119.2" y="56.2">8</text>
<text x="96.2" y="65.2" transform="rotate(-90 96.2 65.2)">7</text>
<text x="101.3" y="66.4" transform="rotate(-90 101.3 66.4)">10</text>
<text x="185.1" y="74.5" transform="rotate(-90 185.1 74.5)">5</text>
<text x="194.1" y="79.1">2</text>
<text x="205.5" y="79.1">4</text>
<text x="185.1" y="85.5" transform="rotate(-90 185.1 85.5)">3</text>
<text x="74.1" y="94.3">29</text>
<text x="81.1" y="95.4">RESET</text>
<text x="94.5" y="95.4">(SCK)PB5</text>
<text x="109" y="94.3">17</text>
<text x="75.3" y="101.9">8</text>
<text x="93.5" y="98">(MISO)PB4</text>
<text x="93.5" y="100.5">(MOSI)PB3</text>
<text x="109" y="96.8">16</text>
<text x="109" y="99.4">15</text>
<text x="109" y="101.9">14</text>
<text x="75.3" y="107">7</text>
<text x="81.1" y="103">XTAL2</text>
<text x="94.5" y="105.6">(OC1)PB1</text>
<text x="96.1" y="103">(SS)PB2</text>
<text x="109" y="107">12</text>
<text x="109" y="104.5">13</text>
<text x="74.1" y="112.1">20</text>
<text x="81.1" y="113.2">AREF</text>
<text x="81.1" y="108.1">XTAL1</text>
<text x="93.1" y="113.2">(ADC5)PC5</text>
<text x="95.4" y="108.1">(ICP)PB0</text>
<text x="109" y="112.1">28</text>
<text x="180.2" y="112.1">5</text>
<text x="180.2" y="109.5">6</text>
<text x="74.1" y="117.2">21</text>
<text x="74.1" y="114.6">18</text>
<text x="81.1" y="118.3">AGND</text>
<text x="81.1" y="115.7">AVCC</text>
<text x="93.1" y="118.3">(ADC3)PC3</text>
<text x="93.1" y="115.7">(ADC4)PC4</text>
<text x="109" y="119.7">25</text>
<text x="109" y="117.2">26</text>
<text x="109" y="114.6">27</text>
<text x="180.2" y="119.7">2</text>
<text x="180.2" y="117.2">3</text>
<text x="180.2" y="114.6">4</text>
<text x="75.3" y="124.8">5</text>
<text x="75.3" y="122.2">4</text>
<text x="81.1" y="125.9">GND2</text>
<text x="81.1" y="123.4">VCC2</text>
<text x="92.4" y="125.9">(ADC0)PC0)</text>
<text x="93.1" y="123.4">(ADC1)PC1</text>
<text x="93.1" y="120.8">(ADC2)PC2</text>
<text x="109" y="124.8">23</text>
<text x="109" y="122.2">24</text>
<text x="180.2" y="122.2">1</text>
<text x="75.3" y="129.9">6</text>
<text x="81.1" y="131">VCC1</text>
<text x="94" y="131">(AIN1)PD7</text>
<text x="109" y="129.9">11</text>
<text x="74.1" y="137.5">19</text>
<text x="75.3" y="132.4">3</text>
<text x="81.1" y="133.5">GND1</text>
<text x="94" y="133.5">(AIN0)PD6</text>
<text x="96.3" y="136.1">(T1)PD5</text>
<text x="109" y="132.4">10</text>
<text x="109" y="137.5">2</text>
<text x="109" y="134.9">9</text>
<text x="74.1" y="140">22</text>
<text x="81.1" y="138.6">ADC6</text>
<text x="81.1" y="141.1">ADC7</text>
<text x="94.1" y="143.7">(INT0)PD2</text>
<text x="94.1" y="141.1">(INT1)PD3</text>
<text x="96.3" y="138.6">(T0)PD4</text>
<text x="109" y="142.6">32</text>
<text x="109" y="140">1</text>
<text x="94.3" y="148.8">(RXD)PD0</text>
<text x="94.5" y="146.2">(TXD)PD1</text>
<text x="109" y="147.6">30</text>
<text x="109" y="145.1">31</text>
</g>
<text font-size="1.8" fill="#800000" x="106.7" y="28.6">RFM12B</text>
<g font-size="1.8" fill="#808080">
<text x="132.6" y="52.8">I-PEX</text>
<text x="187.3" y="76.9" transform="rotate(-90 187.3 76.9)">VCC</text>
<text x="187.3" y="85.8" transform="rotate(-90 187.3 85.8)">GND</text>
</g>
<g font-size="1.8" fill="#008000">
<text x="252.3" y="75.6">Load R2 for MS12</text>
<text x="257.7" y="73.1">DNL R2,R3</text>
</g>
</svg>
